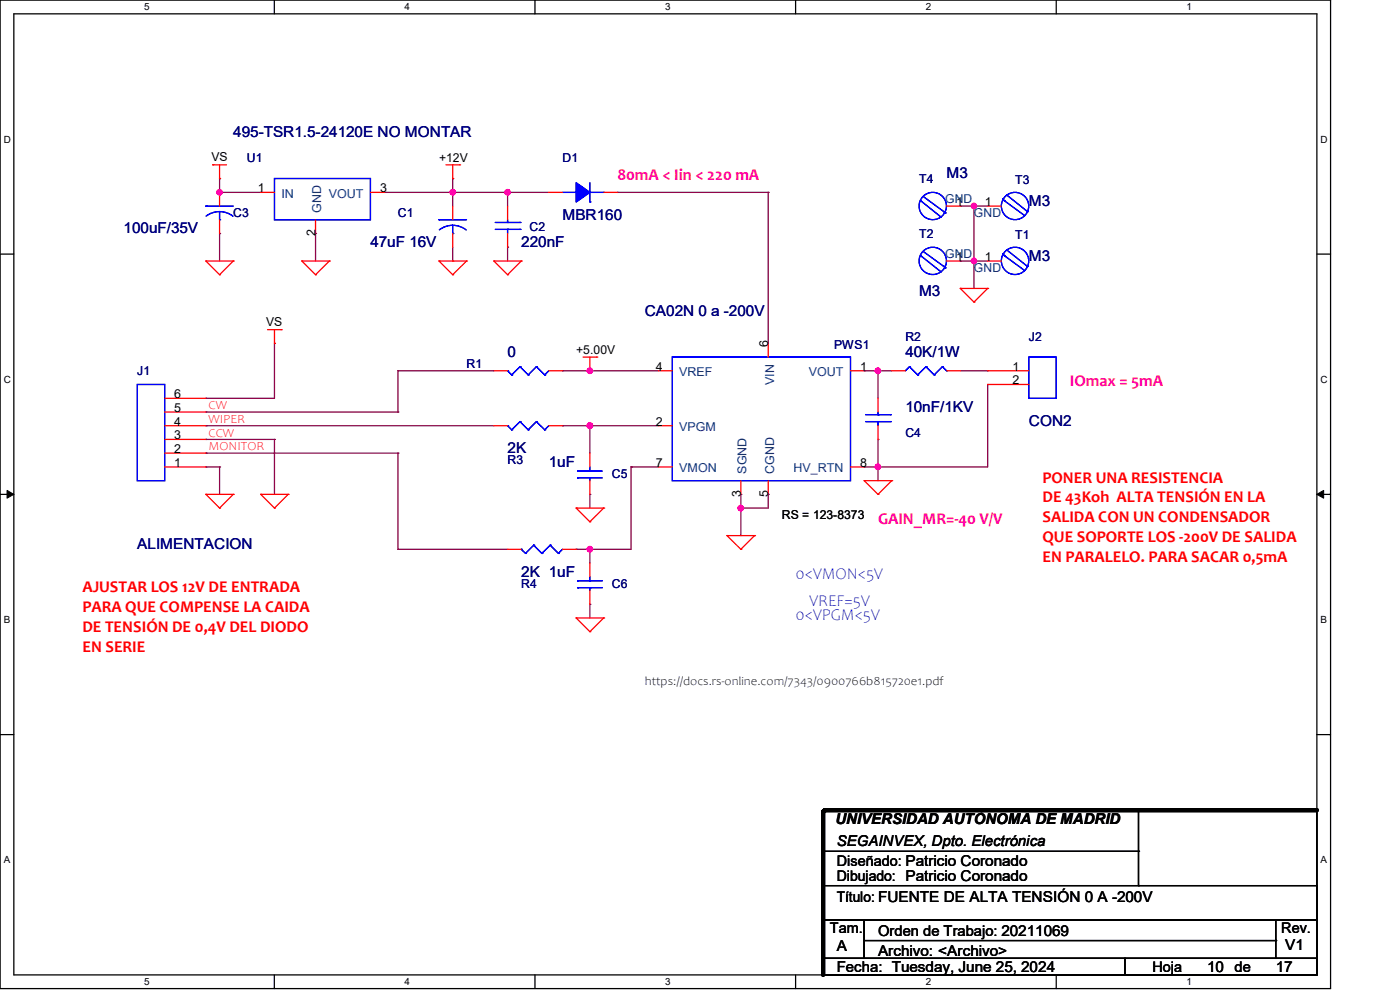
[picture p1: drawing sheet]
<svg xmlns="http://www.w3.org/2000/svg" width="420mm" height="297mm" viewBox="0 0 420 297" stroke-linecap="round" stroke-linejoin="round" font-family="sans-serif">
<path d="M0 0h399.2v296.3h-399.2zM4.1 4.1h391v288.1h-391z" fill="none" stroke="#000" stroke-width=".38"/>
<g fill="#fff">
<path d="M43.2 .5h1.6v3.2h-1.6z"/>
<path d="M43.2 292.6h1.6v3.3h-1.6z"/>
</g>
<path d="M82.3 0v4.1M82.3 292.2v4.1" fill="none" stroke="#000" stroke-width=".38"/>
<g fill="#fff">
<path d="M121.4 .5h1.6v3.2h-1.6z"/>
<path d="M121.4 292.6h1.6v3.3h-1.6z"/>
</g>
<path d="M160.5 0v4.1M160.5 292.2v4.1" fill="none" stroke="#000" stroke-width=".38"/>
<g fill="#fff">
<path d="M199.6 .5h1.6v3.2h-1.6z"/>
<path d="M199.6 292.6h1.6v3.3h-1.6z"/>
</g>
<path d="M238.7 0v4.1M238.7 292.2v4.1" fill="none" stroke="#000" stroke-width=".38"/>
<g fill="#fff">
<path d="M277.7 .5h1.7v3.2h-1.7z"/>
<path d="M277.7 292.6h1.7v3.3h-1.7z"/>
</g>
<path d="M316.9 0v4.1M316.9 292.2v4.1" fill="none" stroke="#000" stroke-width=".38"/>
<g fill="#fff">
<path d="M355.9 .5h1.6v3.2h-1.6z"/>
<path d="M355.9 292.6h1.6v3.3h-1.6z"/>
<path d="M1.1 40.1h2.1v3.3h-2.1z"/>
<path d="M396.1 40.1h2.1v3.3h-2.1z"/>
<path d="M1.1 112.1h2.1v3.3h-2.1z"/>
<path d="M396.1 112.1h2.1v3.3h-2.1z"/>
</g>
<path d="M0 76.2h4.1M395.1 76.2h4.1" fill="none" stroke="#000" stroke-width=".38"/>
<g fill="#fff">
<path d="M1.1 184.1h1.9v3.3h-1.9z"/>
<path d="M396.1 184.1h2v3.3h-2z"/>
</g>
<path d="M0 148.2h4.1M395.1 148.2h4.1" fill="none" stroke="#000" stroke-width=".38"/>
<path d="M2.1 147l2 1.2-2 1.1zM395.1 148.2l2-1.2v2.3z" fill="#000" stroke="#000" stroke-width=".3"/>
<g fill="#fff">
<path d="M1.1 256.2h1.9v3.2h-1.9z"/>
<path d="M396.1 256.2h2v3.2h-2z"/>
</g>
<path d="M0 220.2h4.1M395.1 220.2h4.1" fill="none" stroke="#000" stroke-width=".38"/>
<path d="M222.2 148.2v4.1" fill="none" stroke="#800040" stroke-width=".38"/>
<circle cx="222.2" cy="148.2" r=".19" fill="#800040"/>
<path d="M61.8 127.6h86.4" fill="none" stroke="#800040" stroke-width=".38"/>
<circle cx="61.8" cy="127.6" r=".19" fill="#800040"/>
<path d="M152.3 57.7v4.1" fill="none" stroke="#800040" stroke-width=".38"/>
<circle cx="152.3" cy="57.7" r=".19" fill="#800040"/>
<path d="M135.8 57.7h16.5" fill="none" stroke="#800040" stroke-width=".38"/>
<circle cx="135.8" cy="57.7" r=".19" fill="#800040"/>
<circle cx="152.3" cy="57.6" r=".8" fill="#f0f" stroke="#f0f" stroke-width=".38"/>
<path d="M152.3 74.1v4.1" fill="none" stroke="#800040" stroke-width=".38"/>
<circle cx="152.3" cy="74.1" r=".19" fill="#800040"/>
<path d="M177 148.2v4.1" fill="none" stroke="#800040" stroke-width=".38"/>
<circle cx="177" cy="148.2" r=".19" fill="#800040"/>
<path d="M263.4 140v4.1" fill="none" stroke="#800040" stroke-width=".38"/>
<circle cx="263.4" cy="140" r=".19" fill="#800040"/>
<path d="M263.4 140h32.9" fill="none" stroke="#800040" stroke-width=".38"/>
<circle cx="263.4" cy="140" r=".19" fill="#800040"/>
<circle cx="263.4" cy="139.9" r=".8" fill="#f0f" stroke="#f0f" stroke-width=".38"/>
<path d="M222.2 152.3v8.2" fill="none" stroke="#800040" stroke-width=".38"/>
<circle cx="222.2" cy="152.3" r=".19" fill="#800040"/>
<circle cx="222.2" cy="152.3" r=".8" fill="#f0f" stroke="#f0f" stroke-width=".38"/>
<path d="M222.2 152.3h8.3" fill="none" stroke="#800040" stroke-width=".38"/>
<circle cx="222.2" cy="152.3" r=".19" fill="#800040"/>
<path d="M230.5 148.2v4.1" fill="none" stroke="#800040" stroke-width=".38"/>
<circle cx="230.5" cy="148.2" r=".19" fill="#800040"/>
<path d="M296.3 115.2v24.8" fill="none" stroke="#800040" stroke-width=".38"/>
<circle cx="296.3" cy="115.2" r=".19" fill="#800040"/>
<path d="M263.4 111.1h4.1" fill="none" stroke="#800040" stroke-width=".38"/>
<circle cx="263.4" cy="111.1" r=".19" fill="#800040"/>
<circle cx="263.4" cy="111.1" r=".8" fill="#f0f" stroke="#f0f" stroke-width=".38"/>
<path d="M263.4 111.1v8.3" fill="none" stroke="#800040" stroke-width=".38"/>
<circle cx="263.4" cy="111.1" r=".19" fill="#800040"/>
<path d="M259.2 111.1h4.2" fill="none" stroke="#800040" stroke-width=".38"/>
<circle cx="259.2" cy="111.1" r=".19" fill="#800040"/>
<path d="M61.8 131.7h20.5" fill="none" stroke="#800040" stroke-width=".38"/>
<circle cx="61.8" cy="131.7" r=".19" fill="#800040"/>
<path d="M177 111.1h20.5" fill="none" stroke="#800040" stroke-width=".38"/>
<circle cx="177" cy="111.1" r=".19" fill="#800040"/>
<circle cx="177" cy="111.1" r=".8" fill="#f0f" stroke="#f0f" stroke-width=".38"/>
<path d="M177 127.6v8.2" fill="none" stroke="#800040" stroke-width=".38"/>
<circle cx="177" cy="127.6" r=".19" fill="#800040"/>
<circle cx="177" cy="127.6" r=".8" fill="#f0f" stroke="#f0f" stroke-width=".38"/>
<path d="M230.5 57.7v45.2" fill="none" stroke="#800040" stroke-width=".38"/>
<circle cx="230.5" cy="57.7" r=".19" fill="#800040"/>
<path d="M168.7 127.6h8.3" fill="none" stroke="#800040" stroke-width=".38"/>
<circle cx="168.7" cy="127.6" r=".19" fill="#800040"/>
<circle cx="177" cy="127.6" r=".8" fill="#f0f" stroke="#f0f" stroke-width=".38"/>
<path d="M177 127.6h20.5" fill="none" stroke="#800040" stroke-width=".38"/>
<circle cx="177" cy="127.6" r=".19" fill="#800040"/>
<path d="M119.4 111.1v12.4" fill="none" stroke="#800040" stroke-width=".38"/>
<circle cx="119.4" cy="123.5" r=".19" fill="#800040"/>
<path d="M61.8 123.5h57.6" fill="none" stroke="#800040" stroke-width=".38"/>
<circle cx="61.8" cy="123.5" r=".19" fill="#800040"/>
<path d="M189.3 140v24.6" fill="none" stroke="#800040" stroke-width=".38"/>
<circle cx="189.3" cy="140" r=".19" fill="#800040"/>
<path d="M177 164.6h12.3" fill="none" stroke="#800040" stroke-width=".38"/>
<circle cx="177" cy="164.6" r=".19" fill="#800040"/>
<circle cx="177" cy="164.6" r=".8" fill="#f0f" stroke="#f0f" stroke-width=".38"/>
<path d="M119.4 164.6h32.9" fill="none" stroke="#800040" stroke-width=".38"/>
<circle cx="119.4" cy="164.6" r=".19" fill="#800040"/>
<path d="M119.4 135.8v28.8" fill="none" stroke="#800040" stroke-width=".38"/>
<circle cx="119.4" cy="135.8" r=".19" fill="#800040"/>
<path d="M61.8 135.8h57.6" fill="none" stroke="#800040" stroke-width=".38"/>
<circle cx="61.8" cy="135.8" r=".19" fill="#800040"/>
<path d="M189.3 140h8.2" fill="none" stroke="#800040" stroke-width=".38"/>
<circle cx="189.3" cy="140" r=".19" fill="#800040"/>
<path d="M177 181.1v4.1" fill="none" stroke="#800040" stroke-width=".38"/>
<circle cx="177" cy="181.1" r=".19" fill="#800040"/>
<path d="M172.8 164.6h4.2" fill="none" stroke="#800040" stroke-width=".38"/>
<circle cx="172.8" cy="164.6" r=".19" fill="#800040"/>
<path d="M177 164.6v4.1" fill="none" stroke="#800040" stroke-width=".38"/>
<circle cx="177" cy="164.6" r=".19" fill="#800040"/>
<path d="M185.2 57.7h45.3" fill="none" stroke="#800040" stroke-width=".38"/>
<circle cx="185.2" cy="57.7" r=".19" fill="#800040"/>
<path d="M152.3 57.7h12.3" fill="none" stroke="#800040" stroke-width=".38"/>
<circle cx="152.3" cy="57.7" r=".19" fill="#800040"/>
<path d="M135.8 57.7v4.1" fill="none" stroke="#800040" stroke-width=".38"/>
<circle cx="135.8" cy="57.7" r=".19" fill="#800040"/>
<circle cx="135.8" cy="57.6" r=".8" fill="#f0f" stroke="#f0f" stroke-width=".38"/>
<path d="M61.8 140h4.1" fill="none" stroke="#800040" stroke-width=".38"/>
<circle cx="61.8" cy="140" r=".19" fill="#800040"/>
<path d="M119.4 111.1h28.8" fill="none" stroke="#800040" stroke-width=".38"/>
<circle cx="119.4" cy="111.1" r=".19" fill="#800040"/>
<path d="M82.3 131.7v16.5" fill="none" stroke="#800040" stroke-width=".38"/>
<circle cx="82.3" cy="131.7" r=".19" fill="#800040"/>
<path d="M61.8 119.4h20.5" fill="none" stroke="#800040" stroke-width=".38"/>
<circle cx="61.8" cy="119.4" r=".19" fill="#800040"/>
<path d="M65.9 140v8.2" fill="none" stroke="#800040" stroke-width=".38"/>
<circle cx="65.9" cy="140" r=".19" fill="#800040"/>
<path d="M135.8 53.5v4.2" fill="none" stroke="#800040" stroke-width=".38"/>
<circle cx="135.8" cy="53.5" r=".19" fill="#800040"/>
<path d="M82.3 102.9v16.5" fill="none" stroke="#800040" stroke-width=".38"/>
<circle cx="82.3" cy="102.9" r=".19" fill="#800040"/>
<path d="M168.7 111.1h8.3" fill="none" stroke="#800040" stroke-width=".38"/>
<circle cx="168.7" cy="111.1" r=".19" fill="#800040"/>
<path d="M94.7 70v8.2" fill="none" stroke="#800040" stroke-width=".38"/>
<circle cx="94.7" cy="70" r=".19" fill="#800040"/>
<path d="M115.2 57.7h20.6" fill="none" stroke="#800040" stroke-width=".38"/>
<circle cx="115.2" cy="57.7" r=".19" fill="#800040"/>
<path d="M65.9 57.7h12.3" fill="none" stroke="#800040" stroke-width=".38"/>
<circle cx="65.9" cy="57.7" r=".19" fill="#800040"/>
<circle cx="65.8" cy="57.6" r=".79" fill="#f0f" stroke="#f0f" stroke-width=".38"/>
<path d="M65.9 53.5v4.2" fill="none" stroke="#800040" stroke-width=".38"/>
<circle cx="65.9" cy="53.5" r=".19" fill="#800040"/>
<path d="M65.9 70v8.2" fill="none" stroke="#800040" stroke-width=".38"/>
<circle cx="65.9" cy="70" r=".19" fill="#800040"/>
<path d="M135.8 74.1v4.1" fill="none" stroke="#800040" stroke-width=".38"/>
<circle cx="135.8" cy="78.2" r=".19" fill="#800040"/>
<path d="M288.1 111.1h8.2" fill="none" stroke="#800040" stroke-width=".38"/>
<circle cx="296.3" cy="111.1" r=".19" fill="#800040"/>
<path d="M259.2 140h4.2" fill="none" stroke="#800040" stroke-width=".38"/>
<circle cx="259.2" cy="140" r=".19" fill="#800040"/>
<path d="M263.4 131.7v8.3" fill="none" stroke="#800040" stroke-width=".38"/>
<circle cx="263.4" cy="131.7" r=".19" fill="#800040"/>
<path d="M292.2 78.2h4.1" fill="none" stroke="#800040" stroke-width=".38"/>
<circle cx="292.2" cy="78.2" r=".19" fill="#800040"/>
<circle cx="292.2" cy="78.2" r=".79" fill="#f0f" stroke="#f0f" stroke-width=".38"/>
<path d="M292.2 61.8h4.1" fill="none" stroke="#800040" stroke-width=".38"/>
<circle cx="292.2" cy="61.8" r=".19" fill="#800040"/>
<path d="M292.2 78.2v8.2" fill="none" stroke="#800040" stroke-width=".38"/>
<circle cx="292.2" cy="78.2" r=".19" fill="#800040"/>
<path d="M288.1 78.2h4.1" fill="none" stroke="#800040" stroke-width=".38"/>
<circle cx="288.1" cy="78.2" r=".19" fill="#800040"/>
<path d="M292.2 61.8v16.4" fill="none" stroke="#800040" stroke-width=".38"/>
<circle cx="292.2" cy="61.8" r=".19" fill="#800040"/>
<circle cx="292.2" cy="61.7" r=".79" fill="#f0f" stroke="#f0f" stroke-width=".38"/>
<path d="M288.1 61.8h4.1" fill="none" stroke="#800040" stroke-width=".38"/>
<circle cx="288.1" cy="61.8" r=".19" fill="#800040"/>
<path d="M172.8 152.3h8.3" fill="none" stroke="#f00" stroke-width=".38"/>
<circle cx="181.1" cy="152.3" r=".19" fill="#f00"/>
<path d="M181.1 152.3l-4.1 4.1" fill="none" stroke="#f00" stroke-width=".38"/>
<circle cx="177" cy="156.4" r=".19" fill="#f00"/>
<path d="M172.8 152.3l4.2 4.1" fill="none" stroke="#f00" stroke-width=".38"/>
<circle cx="172.8" cy="152.3" r=".19" fill="#f00"/>
<path d="M218.1 160.5h8.3" fill="none" stroke="#f00" stroke-width=".38"/>
<circle cx="226.4" cy="160.5" r=".19" fill="#f00"/>
<path d="M226.4 160.5l-4.2 4.1" fill="none" stroke="#f00" stroke-width=".38"/>
<circle cx="222.2" cy="164.6" r=".19" fill="#f00"/>
<path d="M218.1 160.5l4.1 4.1" fill="none" stroke="#f00" stroke-width=".38"/>
<circle cx="218.1" cy="160.5" r=".19" fill="#f00"/>
<path d="M259.2 144.1h8.3" fill="none" stroke="#f00" stroke-width=".38"/>
<circle cx="267.5" cy="144.1" r=".19" fill="#f00"/>
<path d="M267.5 144.1l-4.1 4.1" fill="none" stroke="#f00" stroke-width=".38"/>
<circle cx="263.4" cy="148.2" r=".19" fill="#f00"/>
<path d="M259.2 144.1l4.2 4.1" fill="none" stroke="#f00" stroke-width=".38"/>
<circle cx="259.2" cy="144.1" r=".19" fill="#f00"/>
<path d="M135.8 49.4v4.1" fill="none" stroke="#f00" stroke-width=".38"/>
<circle cx="135.8" cy="53.5" r=".19" fill="#f00"/>
<path d="M133.8 49.4h4.1" fill="none" stroke="#f00" stroke-width=".38"/>
<circle cx="137.9" cy="49.4" r=".19" fill="#f00"/>
<path d="M177 107v4.1" fill="none" stroke="#f00" stroke-width=".38"/>
<circle cx="177" cy="111.1" r=".19" fill="#f00"/>
<path d="M174.9 107h4.1" fill="none" stroke="#f00" stroke-width=".38"/>
<circle cx="179" cy="107" r=".19" fill="#f00"/>
<path d="M172.8 185.2h8.3" fill="none" stroke="#f00" stroke-width=".38"/>
<circle cx="181.1" cy="185.2" r=".19" fill="#f00"/>
<path d="M181.1 185.2l-4.1 4.1" fill="none" stroke="#f00" stroke-width=".38"/>
<circle cx="177" cy="189.3" r=".19" fill="#f00"/>
<path d="M172.8 185.2l4.2 4.1" fill="none" stroke="#f00" stroke-width=".38"/>
<circle cx="172.8" cy="185.2" r=".19" fill="#f00"/>
<path d="M82.3 98.8v4.1" fill="none" stroke="#f00" stroke-width=".38"/>
<circle cx="82.3" cy="102.9" r=".19" fill="#f00"/>
<path d="M80.3 98.8h4.1" fill="none" stroke="#f00" stroke-width=".38"/>
<circle cx="84.4" cy="98.8" r=".19" fill="#f00"/>
<path d="M61.8 148.2h8.2" fill="none" stroke="#f00" stroke-width=".38"/>
<circle cx="70" cy="148.2" r=".19" fill="#f00"/>
<path d="M70 148.2l-4.1 4.1" fill="none" stroke="#f00" stroke-width=".38"/>
<circle cx="65.9" cy="152.3" r=".19" fill="#f00"/>
<path d="M61.8 148.2l4.1 4.1" fill="none" stroke="#f00" stroke-width=".38"/>
<circle cx="61.8" cy="148.2" r=".19" fill="#f00"/>
<path d="M78.2 148.2h8.2" fill="none" stroke="#f00" stroke-width=".38"/>
<circle cx="86.4" cy="148.2" r=".19" fill="#f00"/>
<path d="M86.4 148.2l-4.1 4.1" fill="none" stroke="#f00" stroke-width=".38"/>
<circle cx="82.3" cy="152.3" r=".19" fill="#f00"/>
<path d="M78.2 148.2l4.1 4.1" fill="none" stroke="#f00" stroke-width=".38"/>
<circle cx="78.2" cy="148.2" r=".19" fill="#f00"/>
<path d="M148.2 78.2h8.2" fill="none" stroke="#f00" stroke-width=".38"/>
<circle cx="156.4" cy="78.2" r=".19" fill="#f00"/>
<path d="M156.4 78.2l-4.1 4.1" fill="none" stroke="#f00" stroke-width=".38"/>
<circle cx="152.3" cy="82.3" r=".19" fill="#f00"/>
<path d="M148.2 78.2l4.1 4.1" fill="none" stroke="#f00" stroke-width=".38"/>
<circle cx="148.2" cy="78.2" r=".19" fill="#f00"/>
<path d="M65.9 49.4v4.1" fill="none" stroke="#f00" stroke-width=".38"/>
<circle cx="65.9" cy="53.5" r=".19" fill="#f00"/>
<path d="M63.8 49.4h4.1" fill="none" stroke="#f00" stroke-width=".38"/>
<circle cx="63.8" cy="49.4" r=".19" fill="#f00"/>
<path d="M131.7 78.2h8.3" fill="none" stroke="#f00" stroke-width=".38"/>
<circle cx="140" cy="78.2" r=".19" fill="#f00"/>
<path d="M140 78.2l-4.2 4.1" fill="none" stroke="#f00" stroke-width=".38"/>
<circle cx="135.8" cy="82.3" r=".19" fill="#f00"/>
<path d="M131.7 78.2l4.1 4.1" fill="none" stroke="#f00" stroke-width=".38"/>
<circle cx="131.7" cy="78.2" r=".19" fill="#f00"/>
<path d="M90.6 78.2h8.2" fill="none" stroke="#f00" stroke-width=".38"/>
<circle cx="98.8" cy="78.2" r=".19" fill="#f00"/>
<path d="M98.8 78.2l-4.1 4.1" fill="none" stroke="#f00" stroke-width=".38"/>
<circle cx="94.7" cy="82.3" r=".19" fill="#f00"/>
<path d="M90.6 78.2l4.1 4.1" fill="none" stroke="#f00" stroke-width=".38"/>
<circle cx="90.6" cy="78.2" r=".19" fill="#f00"/>
<path d="M61.8 78.2h8.2" fill="none" stroke="#f00" stroke-width=".38"/>
<circle cx="70" cy="78.2" r=".19" fill="#f00"/>
<path d="M70 78.2l-4.1 4.1" fill="none" stroke="#f00" stroke-width=".38"/>
<circle cx="65.9" cy="82.3" r=".19" fill="#f00"/>
<path d="M61.8 78.2l4.1 4.1" fill="none" stroke="#f00" stroke-width=".38"/>
<circle cx="61.8" cy="78.2" r=".19" fill="#f00"/>
<path d="M288.1 86.4h8.2" fill="none" stroke="#f00" stroke-width=".38"/>
<circle cx="288.1" cy="86.4" r=".19" fill="#f00"/>
<path d="M288.1 86.4l4.1 4.2" fill="none" stroke="#f00" stroke-width=".38"/>
<circle cx="292.2" cy="90.6" r=".19" fill="#f00"/>
<path d="M296.3 86.4l-4.1 4.2" fill="none" stroke="#f00" stroke-width=".38"/>
<circle cx="296.3" cy="86.4" r=".19" fill="#f00"/>
<path d="M246.9 242.8h148.2v49.4h-148.2zM246.9 255.1h94.6M341.5 242.8v22.6M246.5 265.4h148.6v10.3h-148.6zM246.9 275.7h12.3v11.5h-12.3zM259.2 275.7h123.5v11.5h-123.5zM382.7 275.7h12.4v11.5h-12.4zM246.9 287.2h90.5v5h-90.5zM259.2 281.9h123.5M337.4 287.2h57.7v5h-57.7z" fill="none" stroke="#000" stroke-width=".38"/>
<path d="M246.9 243.2v49M247.4 242.8h147.7" fill="none" stroke="#000" stroke-width="1.2"/>
<g fill="#000">
<circle cx="246.9" cy="243.2" r=".61"/>
<circle cx="247.4" cy="242.8" r=".61"/>
<circle cx="341.5" cy="255.1" r=".19"/>
<circle cx="341.5" cy="265.4" r=".19"/>
<circle cx="382.7" cy="281.9" r=".19"/>
</g>
<path d="M308.7 107h8.2v12.4h-8.2zM263.4 123.5v.8" fill="none" stroke="#00f" stroke-width=".38"/>
<path d="M296.3 111.1h12.4M296.3 115.2h12.4" fill="none" stroke="#f00" stroke-width=".38"/>
<circle cx="263.4" cy="124.3" r=".19" fill="#00f"/>
<path d="M259.7 126.4h7.4" fill="none" stroke="#00f" stroke-width=".38"/>
<circle cx="267.1" cy="126.4" r=".19" fill="#00f"/>
<path d="M259.7 124.3h7.4" fill="none" stroke="#00f" stroke-width=".38"/>
<circle cx="267.1" cy="124.3" r=".19" fill="#00f"/>
<path d="M263.4 126.4v1.2" fill="none" stroke="#00f" stroke-width=".38"/>
<circle cx="263.4" cy="126.4" r=".19" fill="#00f"/>
<path d="M263.4 123.5v.8" fill="none" stroke="#00f" stroke-width=".38"/>
<circle cx="263.4" cy="124.3" r=".19" fill="#00f"/>
<path d="M259.7 126.4h7.4" fill="none" stroke="#00f" stroke-width=".38"/>
<circle cx="267.1" cy="126.4" r=".19" fill="#00f"/>
<path d="M259.7 124.3h7.4" fill="none" stroke="#00f" stroke-width=".38"/>
<circle cx="267.1" cy="124.3" r=".19" fill="#00f"/>
<path d="M263.4 126.4v1.2" fill="none" stroke="#00f" stroke-width=".38"/>
<circle cx="263.4" cy="126.4" r=".19" fill="#00f"/>
<path d="M78.2 57.7h4.1M111.1 57.7h4.1M94.7 65.9v4.1M263.4 119.4v4.1M263.4 127.6v4.1" fill="none" stroke="#f00" stroke-width=".38"/>
<path d="M82.3 53.5h28.8v12.4h-28.8zM61.8 61.8h8.2" fill="none" stroke="#00f" stroke-width=".38"/>
<circle cx="61.8" cy="61.8" r=".19" fill="#00f"/>
<path d="M65.9 63.4v2.5" fill="none" stroke="#00f" stroke-width=".38"/>
<circle cx="65.9" cy="65.9" r=".19" fill="#00f"/>
<path d="M61.8 61.8h8.2M61.9 64.8a6.6 6.6 0 0 1 4-1.4l2.4 .5 1.6 .9" fill="none" stroke="#00f" stroke-width=".38"/>
<circle cx="61.8" cy="61.8" r=".19" fill="#00f"/>
<path d="M65.9 63.4v2.5" fill="none" stroke="#00f" stroke-width=".38"/>
<circle cx="65.9" cy="65.9" r=".19" fill="#00f"/>
<path d="M61.9 64.8a6.6 6.6 0 0 1 4-1.4l2.4 .5 1.6 .9M152.3 65.9v.8" fill="none" stroke="#00f" stroke-width=".38"/>
<path d="M65.9 57.7v4.1M65.9 65.9v4.1" fill="none" stroke="#f00" stroke-width=".38"/>
<circle cx="152.3" cy="66.7" r=".19" fill="#00f"/>
<path d="M148.6 68.7h7.4" fill="none" stroke="#00f" stroke-width=".38"/>
<circle cx="156" cy="68.7" r=".19" fill="#00f"/>
<path d="M148.6 66.7h7.4" fill="none" stroke="#00f" stroke-width=".38"/>
<circle cx="156" cy="66.7" r=".19" fill="#00f"/>
<path d="M152.3 68.7v1.3" fill="none" stroke="#00f" stroke-width=".38"/>
<circle cx="152.3" cy="68.7" r=".19" fill="#00f"/>
<path d="M152.3 65.9v.8" fill="none" stroke="#00f" stroke-width=".38"/>
<circle cx="152.3" cy="66.7" r=".19" fill="#00f"/>
<path d="M148.6 68.7h7.4" fill="none" stroke="#00f" stroke-width=".38"/>
<circle cx="156" cy="68.7" r=".19" fill="#00f"/>
<path d="M148.6 66.7h7.4" fill="none" stroke="#00f" stroke-width=".38"/>
<circle cx="156" cy="66.7" r=".19" fill="#00f"/>
<path d="M152.3 68.7v1.3" fill="none" stroke="#00f" stroke-width=".38"/>
<circle cx="152.3" cy="68.7" r=".19" fill="#00f"/>
<path d="M152.3 61.8v4.1M152.3 70v4.1M49.4 119.4h12.4M49.4 140h12.4M49.4 135.8h12.4M49.4 131.7h12.4M49.4 127.6h12.4M49.4 123.5h12.4" fill="none" stroke="#f00" stroke-width=".38"/>
<g fill="none" stroke="#00f" stroke-width=".38">
<path d="M276.1 60.1l6.2 5M41.2 115.2h8.2v28.9h-8.2z"/>
<circle cx="279.8" cy="61.7" r="4.1"/>
</g>
<circle cx="276.1" cy="60.1" r=".19" fill="#00f"/>
<path d="M276.9 58.9l6.2 4.5" fill="none" stroke="#00f" stroke-width=".38"/>
<circle cx="283.1" cy="63.4" r=".19" fill="#00f"/>
<path d="M283.1 63.4l.4 .4" fill="none" stroke="#00f" stroke-width=".38"/>
<circle cx="283.5" cy="63.8" r=".19" fill="#00f"/>
<g fill="none" stroke="#00f" stroke-width=".38">
<path d="M276.1 60.1l6.2 5"/>
<circle cx="279.8" cy="61.7" r="4.1"/>
</g>
<circle cx="276.1" cy="60.1" r=".19" fill="#00f"/>
<path d="M276.9 58.9l6.2 4.5" fill="none" stroke="#00f" stroke-width=".38"/>
<circle cx="283.1" cy="63.4" r=".19" fill="#00f"/>
<path d="M283.1 63.4l.4 .4" fill="none" stroke="#00f" stroke-width=".38"/>
<circle cx="283.5" cy="63.8" r=".19" fill="#00f"/>
<path d="M284 61.8h4.1" fill="none" stroke="#f00" stroke-width=".38"/>
<path d="M168.7 164.6l-1.2 1.3" fill="none" stroke="#00f" stroke-width=".38"/>
<circle cx="167.5" cy="165.9" r=".19" fill="#00f"/>
<path d="M165.1 163.4l2.4 2.5" fill="none" stroke="#00f" stroke-width=".38"/>
<circle cx="165.1" cy="163.4" r=".19" fill="#00f"/>
<path d="M165.1 163.4l-2.5 2.5" fill="none" stroke="#00f" stroke-width=".38"/>
<circle cx="162.6" cy="165.9" r=".19" fill="#00f"/>
<path d="M160.1 163.4l2.5 2.5" fill="none" stroke="#00f" stroke-width=".38"/>
<circle cx="160.1" cy="163.4" r=".19" fill="#00f"/>
<path d="M160.1 163.4l-2.5 2.5" fill="none" stroke="#00f" stroke-width=".38"/>
<circle cx="157.6" cy="165.9" r=".19" fill="#00f"/>
<path d="M156.4 164.6l1.2 1.3" fill="none" stroke="#00f" stroke-width=".38"/>
<circle cx="156.4" cy="164.6" r=".19" fill="#00f"/>
<path d="M168.7 164.6l-1.2 1.3" fill="none" stroke="#00f" stroke-width=".38"/>
<circle cx="167.5" cy="165.9" r=".19" fill="#00f"/>
<path d="M165.1 163.4l2.4 2.5" fill="none" stroke="#00f" stroke-width=".38"/>
<circle cx="165.1" cy="163.4" r=".19" fill="#00f"/>
<path d="M165.1 163.4l-2.5 2.5" fill="none" stroke="#00f" stroke-width=".38"/>
<circle cx="162.6" cy="165.9" r=".19" fill="#00f"/>
<path d="M160.1 163.4l2.5 2.5" fill="none" stroke="#00f" stroke-width=".38"/>
<circle cx="160.1" cy="163.4" r=".19" fill="#00f"/>
<path d="M160.1 163.4l-2.5 2.5" fill="none" stroke="#00f" stroke-width=".38"/>
<circle cx="157.6" cy="165.9" r=".19" fill="#00f"/>
<path d="M156.4 164.6l1.2 1.3" fill="none" stroke="#00f" stroke-width=".38"/>
<circle cx="156.4" cy="164.6" r=".19" fill="#00f"/>
<path d="M152.3 164.6h4.1M168.7 164.6h4.1" fill="none" stroke="#f00" stroke-width=".38"/>
<g fill="none" stroke="#00f" stroke-width=".38">
<path d="M302 74.9l6.2 4.9"/>
<circle cx="304.5" cy="78.2" r="4.1"/>
</g>
<circle cx="308.2" cy="79.8" r=".19" fill="#00f"/>
<path d="M301.2 76.6l6.2 4.5" fill="none" stroke="#00f" stroke-width=".38"/>
<circle cx="301.2" cy="76.6" r=".19" fill="#00f"/>
<path d="M300.8 76.2l.4 .4" fill="none" stroke="#00f" stroke-width=".38"/>
<circle cx="300.8" cy="76.2" r=".19" fill="#00f"/>
<g fill="none" stroke="#00f" stroke-width=".38">
<path d="M302 74.9l6.2 4.9"/>
<circle cx="304.5" cy="78.2" r="4.1"/>
</g>
<circle cx="308.2" cy="79.8" r=".19" fill="#00f"/>
<path d="M301.2 76.6l6.2 4.5" fill="none" stroke="#00f" stroke-width=".38"/>
<circle cx="301.2" cy="76.6" r=".19" fill="#00f"/>
<path d="M300.8 76.2l.4 .4" fill="none" stroke="#00f" stroke-width=".38"/>
<circle cx="300.8" cy="76.2" r=".19" fill="#00f"/>
<path d="M296.3 78.2h4.1M197.5 111.1h4.2M230.5 102.9v4.1M255.1 111.1h4.1M197.5 127.6h4.2M197.5 140h4.2M255.1 140h4.1M222.2 144.1v4.1M230.5 144.1v4.1" fill="none" stroke="#f00" stroke-width=".38"/>
<path d="M164.6 111.1l-1.2 1.3M201.7 107h53.4v37.1h-53.4z" fill="none" stroke="#00f" stroke-width=".38"/>
<circle cx="163.4" cy="112.4" r=".19" fill="#00f"/>
<path d="M160.9 109.9l2.5 2.5" fill="none" stroke="#00f" stroke-width=".38"/>
<circle cx="160.9" cy="109.9" r=".19" fill="#00f"/>
<path d="M160.9 109.9l-2.4 2.5" fill="none" stroke="#00f" stroke-width=".38"/>
<circle cx="158.5" cy="112.4" r=".19" fill="#00f"/>
<path d="M156 109.9l2.5 2.5" fill="none" stroke="#00f" stroke-width=".38"/>
<circle cx="156" cy="109.9" r=".19" fill="#00f"/>
<path d="M156 109.9l-2.5 2.5" fill="none" stroke="#00f" stroke-width=".38"/>
<circle cx="153.5" cy="112.4" r=".19" fill="#00f"/>
<path d="M152.3 111.1l1.2 1.3" fill="none" stroke="#00f" stroke-width=".38"/>
<circle cx="152.3" cy="111.1" r=".19" fill="#00f"/>
<path d="M164.6 111.1l-1.2 1.3" fill="none" stroke="#00f" stroke-width=".38"/>
<circle cx="163.4" cy="112.4" r=".19" fill="#00f"/>
<path d="M160.9 109.9l2.5 2.5" fill="none" stroke="#00f" stroke-width=".38"/>
<circle cx="160.9" cy="109.9" r=".19" fill="#00f"/>
<path d="M160.9 109.9l-2.4 2.5" fill="none" stroke="#00f" stroke-width=".38"/>
<circle cx="158.5" cy="112.4" r=".19" fill="#00f"/>
<path d="M156 109.9l2.5 2.5" fill="none" stroke="#00f" stroke-width=".38"/>
<circle cx="156" cy="109.9" r=".19" fill="#00f"/>
<path d="M156 109.9l-2.5 2.5" fill="none" stroke="#00f" stroke-width=".38"/>
<circle cx="153.5" cy="112.4" r=".19" fill="#00f"/>
<path d="M152.3 111.1l1.2 1.3" fill="none" stroke="#00f" stroke-width=".38"/>
<circle cx="152.3" cy="111.1" r=".19" fill="#00f"/>
<path d="M148.2 111.1h4.1M164.6 111.1h4.1" fill="none" stroke="#f00" stroke-width=".38"/>
<path d="M164.6 127.6l-1.2 1.2" fill="none" stroke="#00f" stroke-width=".38"/>
<circle cx="163.4" cy="128.8" r=".19" fill="#00f"/>
<path d="M160.9 126.4l2.5 2.4" fill="none" stroke="#00f" stroke-width=".38"/>
<circle cx="160.9" cy="126.4" r=".19" fill="#00f"/>
<path d="M160.9 126.4l-2.4 2.4" fill="none" stroke="#00f" stroke-width=".38"/>
<circle cx="158.5" cy="128.8" r=".19" fill="#00f"/>
<path d="M156 126.4l2.5 2.4" fill="none" stroke="#00f" stroke-width=".38"/>
<circle cx="156" cy="126.4" r=".19" fill="#00f"/>
<path d="M156 126.4l-2.5 2.4" fill="none" stroke="#00f" stroke-width=".38"/>
<circle cx="153.5" cy="128.8" r=".19" fill="#00f"/>
<path d="M152.3 127.6l1.2 1.2" fill="none" stroke="#00f" stroke-width=".38"/>
<circle cx="152.3" cy="127.6" r=".19" fill="#00f"/>
<path d="M164.6 127.6l-1.2 1.2" fill="none" stroke="#00f" stroke-width=".38"/>
<circle cx="163.4" cy="128.8" r=".19" fill="#00f"/>
<path d="M160.9 126.4l2.5 2.4" fill="none" stroke="#00f" stroke-width=".38"/>
<circle cx="160.9" cy="126.4" r=".19" fill="#00f"/>
<path d="M160.9 126.4l-2.4 2.4" fill="none" stroke="#00f" stroke-width=".38"/>
<circle cx="158.5" cy="128.8" r=".19" fill="#00f"/>
<path d="M156 126.4l2.5 2.4" fill="none" stroke="#00f" stroke-width=".38"/>
<circle cx="156" cy="126.4" r=".19" fill="#00f"/>
<path d="M156 126.4l-2.5 2.4" fill="none" stroke="#00f" stroke-width=".38"/>
<circle cx="153.5" cy="128.8" r=".19" fill="#00f"/>
<path d="M152.3 127.6l1.2 1.2" fill="none" stroke="#00f" stroke-width=".38"/>
<circle cx="152.3" cy="127.6" r=".19" fill="#00f"/>
<path d="M148.2 127.6h4.1M164.6 127.6h4.1" fill="none" stroke="#f00" stroke-width=".38"/>
<g fill="none" stroke="#00f" stroke-width=".38">
<path d="M276.1 76.6l6.2 4.9"/>
<circle cx="279.8" cy="78.2" r="4.1"/>
</g>
<circle cx="276.1" cy="76.6" r=".19" fill="#00f"/>
<path d="M276.9 75.4l6.2 4.4" fill="none" stroke="#00f" stroke-width=".38"/>
<circle cx="283.1" cy="79.8" r=".19" fill="#00f"/>
<path d="M283.1 79.8l.4 .5" fill="none" stroke="#00f" stroke-width=".38"/>
<circle cx="283.5" cy="80.3" r=".19" fill="#00f"/>
<g fill="none" stroke="#00f" stroke-width=".38">
<path d="M276.1 76.6l6.2 4.9"/>
<circle cx="279.8" cy="78.2" r="4.1"/>
</g>
<circle cx="276.1" cy="76.6" r=".19" fill="#00f"/>
<path d="M276.9 75.4l6.2 4.4" fill="none" stroke="#00f" stroke-width=".38"/>
<circle cx="283.1" cy="79.8" r=".19" fill="#00f"/>
<path d="M283.1 79.8l.4 .5" fill="none" stroke="#00f" stroke-width=".38"/>
<circle cx="283.5" cy="80.3" r=".19" fill="#00f"/>
<path d="M284 78.2h4.1" fill="none" stroke="#f00" stroke-width=".38"/>
<path d="M177 54.8v5.7" fill="none" stroke="#00f" stroke-width=".38"/>
<circle cx="177" cy="60.5" r=".19" fill="#00f"/>
<path d="M168.7 57.7h4.1" fill="none" stroke="#00f" stroke-width=".38"/>
<circle cx="172.8" cy="57.7" r=".19" fill="#00f"/>
<path d="M177 57.7h4.1" fill="none" stroke="#00f" stroke-width=".38"/>
<circle cx="181.1" cy="57.7" r=".19" fill="#00f"/>
<path d="M172.8 54.8l4.2 2.9-4.2 2.8z" fill-rule="evenodd" fill="#00f" stroke="#00f" stroke-width=".38"/>
<path d="M177 54.8v5.7" fill="none" stroke="#00f" stroke-width=".38"/>
<circle cx="177" cy="60.5" r=".19" fill="#00f"/>
<path d="M168.7 57.7h4.1" fill="none" stroke="#00f" stroke-width=".38"/>
<circle cx="172.8" cy="57.7" r=".19" fill="#00f"/>
<path d="M177 57.7h4.1" fill="none" stroke="#00f" stroke-width=".38"/>
<circle cx="181.1" cy="57.7" r=".19" fill="#00f"/>
<path d="M172.8 54.8l4.2 2.9-4.2 2.8z" fill-rule="evenodd" fill="#00f" stroke="#00f" stroke-width=".38"/>
<path d="M164.6 57.7h4.1M181.1 57.7h4.1" fill="none" stroke="#f00" stroke-width=".38"/>
<path d="M131.7 65.9h8.3" fill="none" stroke="#00f" stroke-width=".38"/>
<circle cx="131.7" cy="65.9" r=".19" fill="#00f"/>
<path d="M135.8 67.5v2.5" fill="none" stroke="#00f" stroke-width=".38"/>
<circle cx="135.8" cy="70" r=".19" fill="#00f"/>
<path d="M131.7 65.9h8.3M131.8 68.9a6.6 6.6 0 0 1 8 0" fill="none" stroke="#00f" stroke-width=".38"/>
<circle cx="131.7" cy="65.9" r=".19" fill="#00f"/>
<path d="M135.8 67.5v2.5" fill="none" stroke="#00f" stroke-width=".38"/>
<circle cx="135.8" cy="70" r=".19" fill="#00f"/>
<path d="M131.8 68.9a6.6 6.6 0 0 1 8 0M177 176.1v.9" fill="none" stroke="#00f" stroke-width=".38"/>
<path d="M135.8 61.8v4.1M135.8 70v4.1" fill="none" stroke="#f00" stroke-width=".38"/>
<circle cx="177" cy="176.1" r=".19" fill="#00f"/>
<path d="M173.3 174.1h7.4" fill="none" stroke="#00f" stroke-width=".38"/>
<circle cx="173.3" cy="174.1" r=".19" fill="#00f"/>
<path d="M173.3 176.1h7.4" fill="none" stroke="#00f" stroke-width=".38"/>
<circle cx="173.3" cy="176.1" r=".19" fill="#00f"/>
<path d="M177 172.8v1.3" fill="none" stroke="#00f" stroke-width=".38"/>
<circle cx="177" cy="174.1" r=".19" fill="#00f"/>
<path d="M177 176.1v.9" fill="none" stroke="#00f" stroke-width=".38"/>
<circle cx="177" cy="176.1" r=".19" fill="#00f"/>
<path d="M173.3 174.1h7.4" fill="none" stroke="#00f" stroke-width=".38"/>
<circle cx="173.3" cy="174.1" r=".19" fill="#00f"/>
<path d="M173.3 176.1h7.4" fill="none" stroke="#00f" stroke-width=".38"/>
<circle cx="173.3" cy="176.1" r=".19" fill="#00f"/>
<path d="M177 172.8v1.3" fill="none" stroke="#00f" stroke-width=".38"/>
<circle cx="177" cy="174.1" r=".19" fill="#00f"/>
<path d="M177 168.7v4.1M177 177v4.1" fill="none" stroke="#f00" stroke-width=".38"/>
<path d="M177 143.2v.9" fill="none" stroke="#00f" stroke-width=".38"/>
<circle cx="177" cy="143.2" r=".19" fill="#00f"/>
<path d="M173.3 141.2h7.4" fill="none" stroke="#00f" stroke-width=".38"/>
<circle cx="173.3" cy="141.2" r=".19" fill="#00f"/>
<path d="M173.3 143.2h7.4" fill="none" stroke="#00f" stroke-width=".38"/>
<circle cx="173.3" cy="143.2" r=".19" fill="#00f"/>
<path d="M177 140v1.2" fill="none" stroke="#00f" stroke-width=".38"/>
<circle cx="177" cy="141.2" r=".19" fill="#00f"/>
<path d="M177 143.2v.9" fill="none" stroke="#00f" stroke-width=".38"/>
<circle cx="177" cy="143.2" r=".19" fill="#00f"/>
<path d="M173.3 141.2h7.4" fill="none" stroke="#00f" stroke-width=".38"/>
<circle cx="173.3" cy="141.2" r=".19" fill="#00f"/>
<path d="M173.3 143.2h7.4" fill="none" stroke="#00f" stroke-width=".38"/>
<circle cx="173.3" cy="143.2" r=".19" fill="#00f"/>
<path d="M177 140v1.2" fill="none" stroke="#00f" stroke-width=".38"/>
<circle cx="177" cy="141.2" r=".19" fill="#00f"/>
<path d="M177 135.8v4.2M177 144.1v4.1" fill="none" stroke="#f00" stroke-width=".38"/>
<g fill="none" stroke="#00f" stroke-width=".38">
<path d="M302 58.5l6.2 4.9"/>
<circle cx="304.5" cy="61.7" r="4.1"/>
</g>
<circle cx="308.2" cy="63.4" r=".19" fill="#00f"/>
<path d="M301.2 60.1l6.2 4.5" fill="none" stroke="#00f" stroke-width=".38"/>
<circle cx="301.2" cy="60.1" r=".19" fill="#00f"/>
<path d="M300.8 59.7l.4 .4" fill="none" stroke="#00f" stroke-width=".38"/>
<circle cx="300.8" cy="59.7" r=".19" fill="#00f"/>
<g fill="none" stroke="#00f" stroke-width=".38">
<path d="M302 58.5l6.2 4.9"/>
<circle cx="304.5" cy="61.7" r="4.1"/>
</g>
<circle cx="308.2" cy="63.4" r=".19" fill="#00f"/>
<path d="M301.2 60.1l6.2 4.5" fill="none" stroke="#00f" stroke-width=".38"/>
<circle cx="301.2" cy="60.1" r=".19" fill="#00f"/>
<path d="M300.8 59.7l.4 .4" fill="none" stroke="#00f" stroke-width=".38"/>
<circle cx="300.8" cy="59.7" r=".19" fill="#00f"/>
<path d="M296.3 61.8h4.1" fill="none" stroke="#f00" stroke-width=".38"/>
<path d="M272.8 109.9l-1.2 1.2" fill="none" stroke="#00f" stroke-width=".38"/>
<circle cx="272.8" cy="109.9" r=".19" fill="#00f"/>
<path d="M272.8 109.9l2.5 2.5" fill="none" stroke="#00f" stroke-width=".38"/>
<circle cx="275.3" cy="112.4" r=".19" fill="#00f"/>
<path d="M277.8 109.9l-2.5 2.5" fill="none" stroke="#00f" stroke-width=".38"/>
<circle cx="277.8" cy="109.9" r=".19" fill="#00f"/>
<path d="M277.8 109.9l2.4 2.5" fill="none" stroke="#00f" stroke-width=".38"/>
<circle cx="280.2" cy="112.4" r=".19" fill="#00f"/>
<path d="M282.7 109.9l-2.5 2.5" fill="none" stroke="#00f" stroke-width=".38"/>
<circle cx="282.7" cy="109.9" r=".19" fill="#00f"/>
<path d="M282.7 109.9l1.3 1.2" fill="none" stroke="#00f" stroke-width=".38"/>
<circle cx="284" cy="111.1" r=".19" fill="#00f"/>
<path d="M272.8 109.9l-1.2 1.2" fill="none" stroke="#00f" stroke-width=".38"/>
<circle cx="272.8" cy="109.9" r=".19" fill="#00f"/>
<path d="M272.8 109.9l2.5 2.5" fill="none" stroke="#00f" stroke-width=".38"/>
<circle cx="275.3" cy="112.4" r=".19" fill="#00f"/>
<path d="M277.8 109.9l-2.5 2.5" fill="none" stroke="#00f" stroke-width=".38"/>
<circle cx="277.8" cy="109.9" r=".19" fill="#00f"/>
<path d="M277.8 109.9l2.4 2.5" fill="none" stroke="#00f" stroke-width=".38"/>
<circle cx="280.2" cy="112.4" r=".19" fill="#00f"/>
<path d="M282.7 109.9l-2.5 2.5" fill="none" stroke="#00f" stroke-width=".38"/>
<circle cx="282.7" cy="109.9" r=".19" fill="#00f"/>
<path d="M282.7 109.9l1.3 1.2" fill="none" stroke="#00f" stroke-width=".38"/>
<circle cx="284" cy="111.1" r=".19" fill="#00f"/>
<path d="M267.5 111.1h4.1M284 111.1h4.1" fill="none" stroke="#f00" stroke-width=".38"/>
<g fill="#f0f" stroke="#f0f" stroke-width=".38">
<circle cx="152.3" cy="57.6" r=".8"/>
<circle cx="263.4" cy="139.9" r=".8"/>
<circle cx="222.2" cy="152.3" r=".8"/>
<circle cx="263.4" cy="111.1" r=".8"/>
<circle cx="177" cy="111.1" r=".8"/>
<circle cx="177" cy="127.6" r=".8"/>
<circle cx="177" cy="164.6" r=".8"/>
<circle cx="135.8" cy="57.6" r=".8"/>
<circle cx="65.8" cy="57.6" r=".79"/>
<circle cx="292.2" cy="78.2" r=".79"/>
<circle cx="292.2" cy="61.7" r=".79"/>
</g>
<g font-size="4.9" fill="#ff0080">
<text x="185.2" y="54.1">80mA &lt; Iin &lt; 220 mA</text>
<text x="321" y="115.8">IOmax = 5mA</text>
<text x="263.4" y="156.9">GAIN_MR=-40 V/V</text>
</g>
<g font-size="4.9" fill="#f00">
<text x="312.8" y="144.6">PONER UNA RESISTENCIA</text>
<text x="312.8" y="150.6">DE 43Koh ALTA TENSIÓN EN LA</text>
<text x="312.8" y="156.5">SALIDA CON UN CONDENSADOR</text>
<text x="312.8" y="162.5">QUE SOPORTE LOS -200V DE SALIDA</text>
<text x="312.8" y="168.5">EN PARALELO. PARA SACAR 0,5mA</text>
<text x="24.7" y="177.5">AJUSTAR LOS 12V DE ENTRADA</text>
<text x="24.7" y="183.5">PARA QUE COMPENSE LA CAIDA</text>
<text x="24.7" y="189.4">DE TENSIÓN DE 0,4V DEL DIODO</text>
<text x="24.7" y="195.4">EN SERIE</text>
</g>
<g font-size="4.9" fill="#00f">
<text x="238.7" y="173.4">0&lt;VMON&lt;5V</text>
<text x="238.7" y="185.8">0&lt;VPGM&lt;5V</text>
<text x="242.8" y="181.6">VREF=5V</text>
</g>
<g font-size="4.5" fill="#000080">
<text x="70" y="41.1">495-TSR1.5-24120E NO MONTAR</text>
<text x="284" y="53.5">M3</text>
<text x="168.7" y="65.8">MBR160</text>
<text x="308.7" y="61.7">M3</text>
<text x="37.1" y="69.9">100uF/35V</text>
<text x="111.1" y="74">47uF 16V</text>
<text x="156.4" y="74">220nF</text>
<text x="308.7" y="78.1">M3</text>
<text x="275.7" y="88.9">M3</text>
<text x="193.4" y="94.6">CA02N 0 a -200V</text>
<text x="152.3" y="107">0</text>
<text x="271.6" y="107">40K/1W</text>
<text x="271.6" y="123.4">10nF/1KV</text>
<text x="308.7" y="127.5">CON2</text>
<text x="152.3" y="135.8">2K</text>
<text x="164.6" y="139.9">1uF</text>
<text x="41.2" y="164.6">ALIMENTACION</text>
<text x="156.4" y="172.8">2K 1uF</text>
</g>
<g font-size="4.5">
<text x="250.6" y="246.9">UNIVERSIDAD AUTÓNOMA DE MADRID</text>
<text x="251" y="253.4">SEGAINVEX, Dpto. Electrónica</text>
<text x="251" y="285.2">A</text>
<text x="263.4" y="286.4">Archivo: &lt;Archivo&gt;</text>
<text x="385.6" y="284.7">V1</text>
<text x="251" y="291.3">Fecha: Tuesday, June 25, 2024</text>
<text x="362.1" y="291.3">10</text>
<text x="382.7" y="291.3">17</text>
</g>
<g font-size="4.4">
<text x="251" y="259.5">Diseñado: Patricio Coronado</text>
<text x="251" y="264">Dibujado: Patricio Coronado</text>
<text x="251" y="270.2">Título: FUENTE DE ALTA TENSIÓN 0 A -200V</text>
<text x="249" y="279.7">Tam.</text>
<text x="263.4" y="280.5">Orden de Trabajo: 20211069</text>
<text x="384.3" y="279.7">Rev.</text>
<text x="345.7" y="291.2">Hoja</text>
<text x="370.4" y="291.2">de</text>
</g>
<g font-size="3.7">
<text x="63.4" y="48.2">VS</text>
<text x="131.7" y="48.6">+12V</text>
<text x="77.4" y="57.6">1</text>
<text x="114" y="57.6">3</text>
<text x="286.9" y="61.7">1</text>
<text x="295.4" y="61.7">1</text>
<text x="94.6" y="70.8" transform="rotate(-90 94.6 70.8)">2</text>
<text x="286.9" y="78.2">1</text>
<text x="295.4" y="78.2">1</text>
<text x="79.8" y="97.6">VS</text>
<text x="172.8" y="106.2">+5.00V</text>
<text x="230.4" y="104.1" transform="rotate(-90 230.4 104.1)">6</text>
<text x="196.7" y="111.1">4</text>
<text x="258" y="111.1">1</text>
<text x="303.7" y="111.1">1</text>
<text x="52.3" y="119.3">6</text>
<text x="303.7" y="115.2">2</text>
<text x="52.3" y="123.4">5</text>
<text x="52.3" y="131.7">3</text>
<text x="52.3" y="127.5">4</text>
<text x="196.7" y="127.5">2</text>
<text x="52.3" y="135.8">2</text>
<text x="52.3" y="139.9">1</text>
<text x="196.7" y="139.9">7</text>
<text x="258" y="139.9">8</text>
<text x="222.2" y="149" transform="rotate(-90 222.2 149)">3</text>
<text x="230.4" y="149" transform="rotate(-90 230.4 149)">5</text>
<text x="234.6" y="155.6">RS = 123-8373</text>
<text x="193.4" y="205.2">https://docs.rs-online.com/7343/0900766b815720e1.pdf</text>
</g>
<g font-size="3.7" fill="#000080">
<text x="74.1" y="48.6">U1</text>
<text x="168.7" y="48.6">D1</text>
<text x="275.7" y="54.8">T4</text>
<text x="304.5" y="55.2">T3</text>
<text x="70" y="65.1">C3</text>
<text x="119.4" y="65.1">C1</text>
<text x="158.9" y="69.2">C2</text>
<text x="275.7" y="71.2">T2</text>
<text x="304.5" y="71.6">T1</text>
<text x="250.2" y="104.6">PWS1</text>
<text x="271.6" y="102.1">R2</text>
<text x="308.6" y="102.1">J2</text>
<text x="41.2" y="112.4">J1</text>
<text x="140" y="110.3">R1</text>
<text x="271.6" y="130.9">C4</text>
<text x="152.3" y="139.1">R3</text>
<text x="183.6" y="143.3">C5</text>
<text x="156.4" y="176.1">R4</text>
<text x="183.6" y="176.1">C6</text>
</g>
<g font-size="3.7" fill="#004080">
<text x="84.4" y="59.3">IN</text>
<text x="98.6" y="59.3">VOUT</text>
<text x="96.4" y="63.8" transform="rotate(-90 96.4 63.8)">GND</text>
<text x="283.5" y="61">GND</text>
<text x="292.2" y="65.1">GND</text>
<text x="283.5" y="77.4">GND</text>
<text x="292.2" y="81.5">GND</text>
<text x="203.8" y="112.8">VREF</text>
<text x="242.7" y="112.8">VOUT</text>
<text x="232.2" y="115.4" transform="rotate(-90 232.2 115.4)">VIN</text>
<text x="203.8" y="129.2">VPGM</text>
<text x="203.8" y="141.6">VMON</text>
<text x="224" y="142" transform="rotate(-90 224 142)">SGND</text>
<text x="232.2" y="142" transform="rotate(-90 232.2 142)">CGND</text>
<text x="238.1" y="141.6">HV_RTN</text>
</g>
<g font-size="3.7" fill="#f00">
<text x="62.6" y="122.7">CW</text>
<text x="62.6" y="126.8">WIPER</text>
<text x="62.6" y="130.9">CCW</text>
<text x="62.6" y="135">MONITOR</text>
</g>
<g font-size="3">
<text x="43.2" y="3.1">5</text>
<text x="121.4" y="3.1">4</text>
<text x="199.6" y="3.1">3</text>
<text x="277.7" y="3.1">2</text>
<text x="355.9" y="3.1">1</text>
<text x="1.1" y="42.8">D</text>
<text x="396.1" y="42.8">D</text>
<text x="1.1" y="114.8">C</text>
<text x="396.1" y="114.8">C</text>
<text x="1.1" y="186.8">B</text>
<text x="396.1" y="186.8">B</text>
<text x="1.1" y="258.8">A</text>
<text x="396.1" y="258.8">A</text>
<text x="43.2" y="295.2">5</text>
<text x="121.4" y="295.2">4</text>
<text x="199.6" y="295.2">3</text>
<text x="277.7" y="295.2">2</text>
<text x="355.9" y="295.2">1</text>
</g>
</svg>
